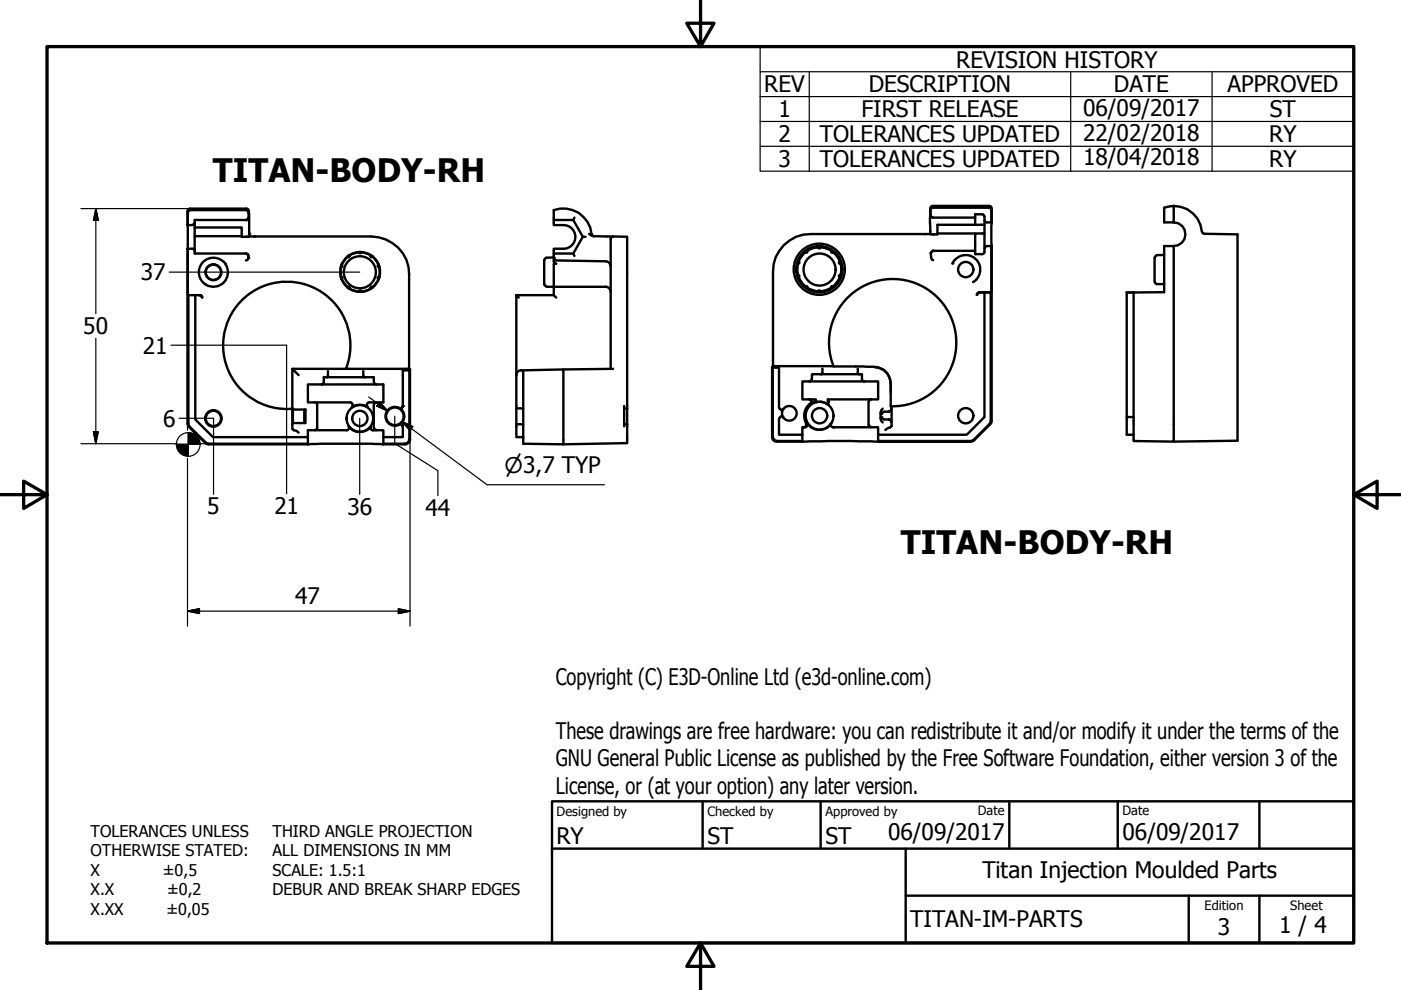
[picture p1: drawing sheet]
<svg xmlns="http://www.w3.org/2000/svg" width="297mm" height="210mm" viewBox="0 0 297 210" stroke-linecap="round" stroke-linejoin="round" font-family="sans-serif">
<!-- layer: Visible (ISO) -->
<g fill="none" stroke="#000" stroke-width=".51">
<path d="M39.8 47.7v-3l.1-.3 .4-.2h12l.5 .4v5.5h25.9a8 8 0 0 1 8 8v20.1M39.8 52.7v37.1l.3 .7 3.4 3.4 .7 .3h21.1M39.8 47.7v5M39.8 52.7h1M39.8 47.7h.1M39.8 52.7v9.9h.1M40.8 52.7l.4 .3 .1 .2M41.3 48.2h9.9v2h1.6M41.3 50.1h9.9M41.3 47.2l-.1 .2-.4 .3M47.3 55.4a3.1 3.1 0 0 0-4.3 .2 3.1 3.1 0 0 0 0 4.3M47.3 55.4l.6 .6"/>
<path d="M47.8 56a3.1 3.1 0 0 1-.6 4.1 3.1 3.1 0 0 1-4.1-.2M52.1 53.8a.76 .76 0 0 1 .6 .7 .76 .76 0 0 1-.6 .7M52.2 46.6l.4-.1 .1-.4v-1l-.1-.4-.4-.2h-11.9l-.4 .2-.1 .4v2.6h1M52.8 46.1l-.2 .4-.3 .1h-11v7.2h10.9l.4 .1 .1 .4M72.3 56.4l-.2 1 .2 1.5M72.3 58.9v-.2l.2 .1 .1 .2-.2 .2-.1-.2M72.3 56.3l.1 .1M72.3 56.3l.1-.2 .2 .2-.2 .3M72.3 56.4h.1M72.3 58.9h.1M72.3 56.4v.2h.1M72.3 56.6l-.1 .8 .1 1.3"/>
<path d="M72.4 58.9l-.1 .1M72.4 59l.4 .9 1 1.1M72.5 59.2l.4 .7 .8 1M73.7 54.4l-.6 .6-.6 1.2M73.8 54.3l-.1 .1 .1 .1M73.8 54.3h.1M73.8 54.3l-.7 .7-.7 1.3M73.9 54.3l.1-.2 .1 .3-.3 .1M76.1 53.5l-.8 .1-1.2 .6M76.3 53.4v.1M76.3 53.4h-.2v.2M76.3 53.4l-1 .2-1.4 .6"/>
<path d="M76.3 53.5l.3-.1-.1 .3-.3-.1M76.4 53.4l1.5 .3 .9 .5M76.6 53.5l1.2 .3 .8 .4M78.8 54.3l-.2-.2v.3l.3 .1M78.8 54.3l.2 .1-.1 .1M78.9 54.3l1 1.1 .4 .9M79 54.4l.8 1 .4 .8M80.2 59.2l-.6 1.1-.6 .6M80.3 56.4l.1 .2h-.1M80.3 58.9h.1M80.3 56.4v-.3l-.2 .2 .2 .3M80.3 58.9v.3"/>
<path d="M80.3 59l-.7 1.3-.7 .7M80.4 56.6l.1 1.3-.1 .8M80.4 58.9v-.2l-.3 .2 .2 .3M80.4 56.4l.2 1.5-.2 1M115.4 55.2v5.1M115.9 54.6l-.2 .1-.3 .4M117.4 54.7l.1 .3 .4 .2 10.6 .2M117.4 46.6h4.1l2.1 3.6M117.4 53.8h4.1M117.4 54.6h-1.5M119.4 52.7h-2v2.7l.5 .5-.5 .1v6.6M119.4 47.7h-2v-3.2a6 6 0 0 1 8 5.1"/>
<path d="M119.5 47.7a2.51 2.51 0 0 1 2.5 2.5 2.51 2.51 0 0 1-2.5 2.5M121.5 53.8l.3 .5M121.8 46.1l-.3 .5M123.6 50.2h.5M123.6 50.2l-2.1 3.6M124.9 49.6l.9 .5 7.2 .1v43.8l-13.6 .2M125.5 49.6l.2 .4 .2 .1M128.4 55.4a.98 .98 0 0 1 1 1M129.5 50.6v27.6M130 50.2l-.4 .1-.1 .4M169.2 55.7l-.2 1.4 .2 1.4M169.2 55.9l-.2 1.4 .2 1"/>
<path d="M169.2 55.5l.1 .2M169.2 55.5l.1-.1 .2 .2-.2 .3M169.2 58.6l.7 1.3 .9 1M169.3 58.5l-.1 .1M169.3 58.5l-.2-.2 .4 .2-.2 .3-.1-.2M169.3 55.7l-.2 .2h.2M169.3 58.7l.8 1.3 .7 .7M170.8 53.4l-1 1.2-.5 .8M170.8 53.3l.2 .1 .1-.3v.2M170.8 53.3l-.1 .1 .2 .1M170.9 53.3l-1 1-.7 1.2M171.2 53.3l-.1 .2h-.2"/>
<path d="M173.5 52.4l-1.5 .3-.9 .5M173.6 52.4h-.2l.2 .2 .3-.1M173.6 52.4v.1M173.6 52.4l-1.4 .2-1.2 .6M173.8 52.4l1.4 .2 1.2 .6M173.8 52.4l-.1 .1M173.8 52.4h.1v.1M173.9 52.4l1 .2 1.4 .6M176.2 53.3l.1-.2v.2M176.2 53.3l.1 .2h.2M176.4 53.3l.3 .1-.2 .1M176.6 53.3l.9 1 .7 1.2"/>
<path d="M176.6 53.4l.7 .7 .8 1.3M177.9 55.5v.3l.2 .1M178 55.5l.1-.1v.3l.1 .2h-.1M178 58.7l.1 .1v-.3l.1-.2-.3 .1v.3M178.1 58.7l-.5 .9-1 1.1M178.2 58.6l-.7 1.3-.9 1M178.2 55.9l.2 .9-.2 1.5M178.2 55.7l.2 1.4-.2 1.4M197.2 49v.6h-.2h-25.2a7.9 7.9 0 0 0-7.9 8v20M197.8 46.1l-.4-.2-.1-.3v-1.1l.1-.3 .4-.2h11.9l.4 .2 .1 .3v2.7h-1M197.9 53.2l-.4 .2a1.77 1.77 0 0 0 .1 1.7l.3 .1M198.8 49.5h8"/>
<path d="M202.3 55.2l-.4 .7M202.4 55.2a3.1 3.1 0 0 1 4.4-.3 3.1 3.1 0 0 1 .2 4.4M206.8 53.2h-9l-.5 .5M206.8 46.1v1.6M206.9 59.3l-.6 .5M208.2 45.4h-1.4v.7h-9.1l-.3-.2-.2-.3M208.2 45.4l.3 .1 .2 .4M208.7 49.5h-1.9v4.4h1.4M208.7 45.9v7.5v.2l-.5 .3M208.7 47.7h-9.9v2h-1.6M208.8 46.7l.2 .4 .3 .1M209.2 52.2h1v9.7l-2.6 .1"/>
<path d="M209.3 52.2l-.4 .2-.1 .2M210.2 52.2h.1M210.2 47.2h.1M210.2 52.2v37.4l-3.7 3.8-.7 .2h-19.6v-.1h19.5l.7-.2 3.4-3.4 .3-.7v-27.2l.1-.1M210.2 47.2v-3l-.1-.4-.4-.1h-12h-.2l-.3 .4v5M210.2 47.2v5M244.8 54.6v5.1M244.9 59.8v.2l.4 .2h1.5M245.3 54.1h1.5M245.3 54.1l-.2 .1-.2 .4M246.8 52.2h2.1v41.4l-8.6-.1v-31.5l6.5-.1zM248.9 47.2h-2.1v-3.2a5.9 5.9 0 0 1 8 5.1l.2 .3 .3 .2 7.1 .1v43.7l-13.5 .2"/>
<path d="M248.9 43.7v3.5M248.9 47.2a2.51 2.51 0 0 1 2.4 2.5 2.51 2.51 0 0 1-2.4 2.5M39.9 62.6h2.5h.3l.2 .5M39.9 62.6v27.2l.3 .7 3.4 3.3 .7 .3h21M41.4 62.6v26.3l3.7 3.8h20.2M42.3 62.6h.2l.3 .5M62 78.2l1.3 1.3M69.5 78.6v1.1v.2l-.3 .1M73.3 78.2h-11.3v11.7a1.01 1.01 0 0 0 .5 1.3l.8 .5M73.3 78.2h13.4M73.3 78.2a13.5 13.5 0 0 0-9.5-18.1 13.5 13.5 0 0 0-16.5 12.2 13.5 13.5 0 0 0 14.7 14.4M73.8 60.8l.3 .1-.1 .3-.1-.2"/>
<path d="M73.8 61h.1M73.8 60.8l-.1 .1 .1 .1M73.9 61h.1M73.9 61.1l.9 .5 1.5 .3M74.1 61.1l.8 .4 1.2 .3M76.1 61.7v.2h.2M76.2 61.7l.3-.1 .1 .3-.3-.1M76.3 61.8v.1M77 78.6v1.1l.1 .2 .2 .1M78.6 61.2l-1.2 .5-.8 .1M78.7 61.1l-.1 .1M78.7 61v.1"/>
<path d="M78.8 61h.1M78.8 61.1l-1.4 .6-1 .2M78.9 60.8l.1 .1-.2 .1M78.9 60.8l-.3 .1v.3M86.7 78.2l.2 .1M86.8 78.5l.1-.2v14.9a1.09 1.09 0 0 1-1 1h-4.6M109.5 62.6v30.1h1.4M109.5 62.6h7.9M109.5 62.6l.5 .5M110.4 78.5h.5v15.6l8.5 .1v-15.9l-8.5 .2M110.4 78.5a.98 .98 0 0 0-.9 1M115.4 60.3l.1 .2 .4 .2"/>
<path d="M115.9 60.8h12.6M117.4 62.6l.5 .5M128.4 60.8a.98 .98 0 0 1 1 1M130 78.2l-10.6 .1M163.7 77.8l.1 .1h1.4v8.6M163.8 77.9v14.6l.2 .5 .3 .4 .5 .1h5.3v.1M163.9 77.6l-.2 .2v14.9a.88 .88 0 0 0 1 .9h5.4M163.9 77.6l19.2 .1a8.9 8.9 0 0 1 3.3 .3 3.4 3.4 0 0 1 2.4 3.3M170.8 60.9l-.1-.1 .3-.1 .2 .2M170.9 60.8l-.1 .1M171 60.9h.1M171 61l1.2 .6 1.4 .2"/>
<path d="M171 60.9l.1 .2v-.2M171.1 61l1.4 .6 1 .2M173.6 61.8h.1M173.7 61.8h.1M173.9 61.7v.1h-.1M173.9 61.7l-.3-.1-.2 .2h.2M174.1 79.3h-2v1.1M174.1 79.3h8.1M174.4 78.1v1l-.3 .2M176.3 61l-.9 .4-1.5 .4M176.3 60.9l.1 .1-.2-.1M176.4 61l-1.2 .6-1.4 .2"/>
<path d="M176.5 60.9h-.1M176.5 60.7l.2 .1h-.2M176.5 60.7h-.2l-.1 .2M176.7 77.6a13.5 13.5 0 0 1 9.3-18 13.5 13.5 0 0 1 16.7 11.5 13.5 13.5 0 0 1-13.6 15M181.9 78.1v1l.3 .2M182.2 79.3h.6v1.1M185.4 77.8a3.5 3.5 0 0 1 3.4 3.5M207.6 62h1.1v26.4l-3.7 3.8h-18.8v-1.6h-9.5l-.5-.3v-.5a3 3 0 0 1-5 0 .58 .58 0 0 1-.1 .7 .58 .58 0 0 1-.7 .1M207.6 62l-.5 .3v.2M207.6 61.9l.1 .1-.2 .1-.3 .4M208.7 62h1.4M240.3 62h-1.4v30.2h1.4"/>
<path d="M62.1 86.8h2.7v2.9h-2.7zM64.5 86.8v2.9M65.3 94.2l2.6-.1 13.4 .1M66.8 85.3l.2 .1 .2 .4v4.9l-.2 .4-.2 .1M66.8 85.3h-1.5v-3.8h16v3.8h-3a.58 .58 0 0 0-.5 .4 .58 .58 0 0 0 .2 .6 3 3 0 0 0-3.5 .1l.3-.6M66.8 85.3h7.5M68.6 81v-1h10.6v1M68.6 81v.3l-.4 .2M74.3 85.3l.4 .3v.2M79.2 87.9v1.7M79.2 85.8v4.9M79.3 81l.2 .4 .3 .1"/>
<path d="M79.3 90.7l.2 .4 .3 .1M79.8 85.3l-.4 .3-.1 .2M81.3 92.7v-1.5h-2.5l-.3-.6 .2-.2a2.95 2.95 0 0 1-4.8 0l.1 .5-.5 .3h-8.2v3M81.3 92.7v1.5M84.7 90a.48 .48 0 0 1 .7 .5 .48 .48 0 0 0-.7-.5zM84.7 86.5a.48 .48 0 0 0 .7-.4 .48 .48 0 0 1-.7 .4zM85.4 90.5v2.2h-4.1M85.4 86.1v-7.6h1.4v14.6l-.1 .5-.4 .4-.5 .1h-4.5M109.5 90h1.4M109.5 86.6h1.4M132.3 86.6h.7M132.3 89.9l.7 .1"/>
<path d="M132.3 86.1v4.3M165.2 88.8v3.4h4.9v-1.6h.3M165.2 86.4a.48 .48 0 0 0 .4 .5 .48 .48 0 0 0 .5-.2M166.1 88.5l-.1-.1a.48 .48 0 0 0-.5 0 .48 .48 0 0 0-.3 .4M170.1 93.6l5.5-.1 10.6 .1M170.1 92.2v1.3M170.9 89.8a.51 .51 0 0 1-.5 .8M171.6 84.7h.2l.3 .4M171.6 80.9h-1.5v3.8h1.5M171.6 84.7h1.4v.4M171.6 80.9h11.7M172 85.4a3.3 3.3 0 0 0-1.1 4.4"/>
<path d="M172.1 85.1l-.1 .3M172.1 85.1v.3M172.1 80.4l-.1 .2-.4 .3M173 85.1v.2a2.93 2.93 0 0 1 2.5 .5M173 85.1l-.5 .1M175.6 84.7v.4M175.6 84.7l-.1 1.1M175.6 84.7h9.1M175.8 85.2l-.2-.1-.1 .7M182.8 80.4l.2 .4 .2 .1M183.3 80.9h2.9v3.8h-1.5M184.1 85.2v4.9"/>
<path d="M184.2 90l.2 .5h.3M184.7 84.7l-.4 .2-.1 .3M186.2 92.2v1.3M187 88.4l.3 .5 1.4 .1 .2 .4M187.1 86.6a2.33 2.33 0 0 0 0 3M188.8 81.3v4.8h.2v3.2a1.18 1.18 0 0 1-.3 1.3l-1 .6M188.9 86.8l-.2 .4-1.4 .1-.3 .5M238.9 88.4h1.4"/>
<circle cx="45.2" cy="57.7" r="1.62"/>
<circle cx="45.2" cy="57.7" r="1.68"/>
<circle cx="76.3" cy="57.7" r="3.4"/>
<circle cx="173.7" cy="57.1" r="4.9"/>
<circle cx="173.7" cy="57.1" r="5.4"/>
<circle cx="173.8" cy="57.2" r="3.4"/>
<circle cx="204.8" cy="57.2" r="1.62"/>
<circle cx="45.2" cy="88.7" r="1.62"/>
<circle cx="45.2" cy="88.7" r="1.75"/>
<circle cx="76.3" cy="88.7" r="1.62"/>
<circle cx="76.3" cy="88.7" r="2.83"/>
<circle cx="83.7" cy="88.3" r="1.87"/>
<circle cx="83.7" cy="88.3" r="2"/>
<circle cx="167.4" cy="87.6" r="1.56"/>
<circle cx="173.8" cy="88.1" r="2.95"/>
<circle cx="173.8" cy="88.1" r="1.62"/>
<circle cx="204.8" cy="88.1" r="1.62"/>
</g>
<g fill="#000">
<circle cx="52.3" cy="50.2" r=".25"/>
<circle cx="52.3" cy="46.6" r=".25"/>
<circle cx="52.6" cy="54.7" r=".25"/>
<circle cx="52.8" cy="49.6" r=".25"/>
<circle cx="53.9" cy="50.1" r=".25"/>
<circle cx="117.4" cy="54.7" r=".25"/>
<circle cx="197.2" cy="49.6" r=".25"/>
<circle cx="197.7" cy="49.7" r=".25"/>
<circle cx="197.8" cy="53.2" r=".25"/>
<circle cx="201.9" cy="55.9" r=".25"/>
<circle cx="42.4" cy="62.6" r=".25"/>
<circle cx="73.3" cy="78.2" r=".25"/>
<circle cx="85.4" cy="78.5" r=".25"/>
<circle cx="207.6" cy="62" r=".25"/>
<circle cx="207.7" cy="62" r=".25"/>
<circle cx="208.7" cy="62" r=".25"/>
<circle cx="62" cy="86.6" r=".25"/>
<circle cx="85.4" cy="86.1" r=".25"/>
<circle cx="165.7" cy="87" r=".25"/>
<circle cx="165.7" cy="88.3" r=".25"/>
<circle cx="175.5" cy="85.8" r=".25"/>
<circle cx="176.7" cy="90.6" r=".25"/>
<circle cx="188.4" cy="87.3" r=".25"/>
<circle cx="188.4" cy="88.9" r=".25"/>
</g>
<!-- layer: Border (ISO) -->
<path d="M148.5 -.1v10l-2.9-5h5.8l-2.9 5M10 9.9h277v190h-277zM0 104.9h10l-5-2.9v5.8l5-2.9M287 104.9l5 2.9v-5.8l-5 2.9h10M148.5 199.9l2.9 5h-5.8l2.9-5v10" fill="none" stroke="#000" stroke-width=".7"/>
<!-- layer: Title (ISO) -->
<path d="M117 169.9h170v30h-170zM117 179.9h170M149 169.9v10M174 169.9v10M192 179.9v20M214 169.9v10M237 169.9v10M267 169.9v10M192 189.9h95M252 189.9v10M267 189.9v10" fill="none" stroke="#000" stroke-width=".51"/>
<!-- layer: Symbol (ISO) -->
<path d="M161.2 15.2v-5.3h125.8v5.3M171.6 15.2v21.1M227 15.2v21.1M257 15.2v21.1M287 15.2h-125.8v5.3M287 15.2v21.1h-125.8v-15.8M161.2 20.5h125.8M161.2 25.8h125.8M161.2 31h125.8" fill="none" stroke="#000" stroke-width=".25"/>
<!-- layer: Dimension (ISO) -->
<g fill="none" stroke="#000" stroke-width=".25">
<path d="M17.1 44.2h23.2M20.3 44.2l.5 2.5h-1zM20.3 44.2v22.3M35.9 57.7h40.4M20.3 71.7v22.4M36.3 73.2h24.5v31.5M17.1 94.1h20.4M19.8 91.5h1l-.5 2.6zM38 88.7h7.3v16.1M39.8 89.8v1.4M39.8 97.2v35.6M42.4 94.1h1.9"/>
<path d="M76.3 88.7v16.1M78.2 84.2l4 3M80.5 85.3l1.7 1.9-2.3-1.1zM83.7 88.2v5.8l9.1 5.8v5.3M85.2 89.4l2.3 1.1-.6 .8zM86.9 93.2v39.6M87.2 90.8l-2-1.4 18.1 13.4h24.8M39.8 129.6l2.5-.5v1zM39.8 129.6h47.1M84.5 129.1l2.4 .5-2.4 .5z"/>
<circle cx="39.9" cy="94.2" r="2.51"/>
</g>
<g fill="#000" stroke="#000" stroke-width=".25">
<path d="M20.3 44.2l.5 2.5zM20.3 44.2l.5 2.5h-1zM19.8 91.5l.5 2.6zM19.8 91.5h1l-.5 2.6zM37.4 94.2l.8 1.8-.6-.8zM37.4 94.2l1.6 2.3-.8-.5zM37.4 94.2l2.5 2.5-.9-.2zM39.9 94.2h2.5zM39.9 91.7l2.5 2.5h-2.5zM39.9 91.7v5zM37.4 94.2h2.5v2.5zM37.4 94.2h2.5z"/>
<path d="M41.7 92.4l.5 .9 .2 .9zM40.9 91.9l.8 .5 .7 1.8zM39.9 91.7l1 .2 1.5 2.3zM79.9 86.1l2.3 1.1zM80.5 85.3l1.7 1.9-2.3-1.1zM85.2 89.4l2.3 1.1zM85.2 89.4l2.3 1.1-.6 .8zM39.8 129.6l2.5-.5zM39.8 129.6l2.5-.5v1zM84.5 130.1l2.4-.5zM84.5 129.1l2.4 .5-2.4 .5z"/>
</g>
<g font-size="6.9">
<text x="45.1" y="38.6">TITAN-BODY-RH</text>
<text x="191" y="117.4">TITAN-BODY-RH</text>
</g>
<g font-size="4.8">
<text x="202.8" y="14.3">REVISION HISTORY</text>
<text x="162.1" y="19.6">REV</text>
<text x="184.2" y="19.6">DESCRIPTION</text>
<text x="236.2" y="19.6">DATE</text>
<text x="260.3" y="19.6">APPROVED</text>
<text x="165" y="24.9">1</text>
<text x="182.6" y="24.9">FIRST RELEASE</text>
<text x="229.7" y="24.5">06/09/2017</text>
<text x="229.7" y="29.8">22/02/2018</text>
<text x="269.2" y="24.9">ST</text>
<text x="165" y="30.2">2</text>
<text x="165" y="35.4">3</text>
<text x="173.8" y="30.1">TOLERANCES UPDATED</text>
<text x="173.8" y="35.4">TOLERANCES UPDATED</text>
<text x="229.7" y="35.1">18/04/2018</text>
<text x="269.1" y="30.1">RY</text>
<text x="269.1" y="35.4">RY</text>
<text x="29.8" y="59.5">37</text>
<text x="17.7" y="70.9">50</text>
<text x="30.3" y="75">21</text>
<text x="34.6" y="90.5">6</text>
<text x="43.9" y="109.1">5</text>
<text x="58.2" y="109">21</text>
<text x="73.7" y="109.1">36</text>
<text x="90.2" y="109.3">44</text>
<text x="62.5" y="128.1">47</text>
<text x="117.9" y="145.2">Copyright (C) E3D-Online Ltd (e3d-online.com)</text>
<text x="117.9" y="156.7">These drawings are free hardware: you can redistribute it and/or modify it under the terms of the</text>
<text x="117.9" y="162.5">GNU General Public License as published by the Free Software Foundation, either version 3 of the</text>
<text x="117.9" y="168.2">License, or (at your option) any later version.</text>
<text x="118" y="178.9">RY</text>
<text x="150" y="178.9">ST</text>
<text x="175" y="178.9">ST</text>
<text x="188.3" y="178.2">06/09/2017</text>
<text x="238" y="178.2">06/09/2017</text>
<text x="208.3" y="186.2">Titan Injection Moulded Parts</text>
<text x="193" y="196.6">TITAN-IM-PARTS</text>
<text x="271.2" y="197.8">1 / 4</text>
<text x="258.2" y="198.2">3</text>
</g>
<text font-size="4.6" x="107" y="100.4">⌀3,7 TYP</text>
<g font-size="3.4">
<text x="19.2" y="177.5">TOLERANCES UNLESS</text>
<text x="57.8" y="177.4">THIRD ANGLE PROJECTION</text>
<text x="19.2" y="181.6">OTHERWISE STATED:</text>
<text x="19.2" y="185.6">X</text>
<text x="34.5" y="185.6">±0,5</text>
<text x="57.8" y="181.5">ALL DIMENSIONS IN MM</text>
<text x="57.8" y="185.6">SCALE: 1.5:1</text>
<text x="19.2" y="189.8">X.X</text>
<text x="35.4" y="189.8">±0,2</text>
<text x="57.8" y="189.8">DEBUR AND BREAK SHARP EDGES</text>
<text x="19.2" y="193.9">X.XX</text>
<text x="35.3" y="193.9">±0,05</text>
</g>
<g font-size="2.7">
<text x="118" y="173">Designed by</text>
<text x="150" y="173">Checked by</text>
<text x="175" y="173">Approved by</text>
<text x="207.3" y="172.9">Date</text>
<text x="238" y="172.9">Date</text>
<text x="255.4" y="193">Edition</text>
<text x="273.6" y="193">Sheet</text>
</g>
</svg>
